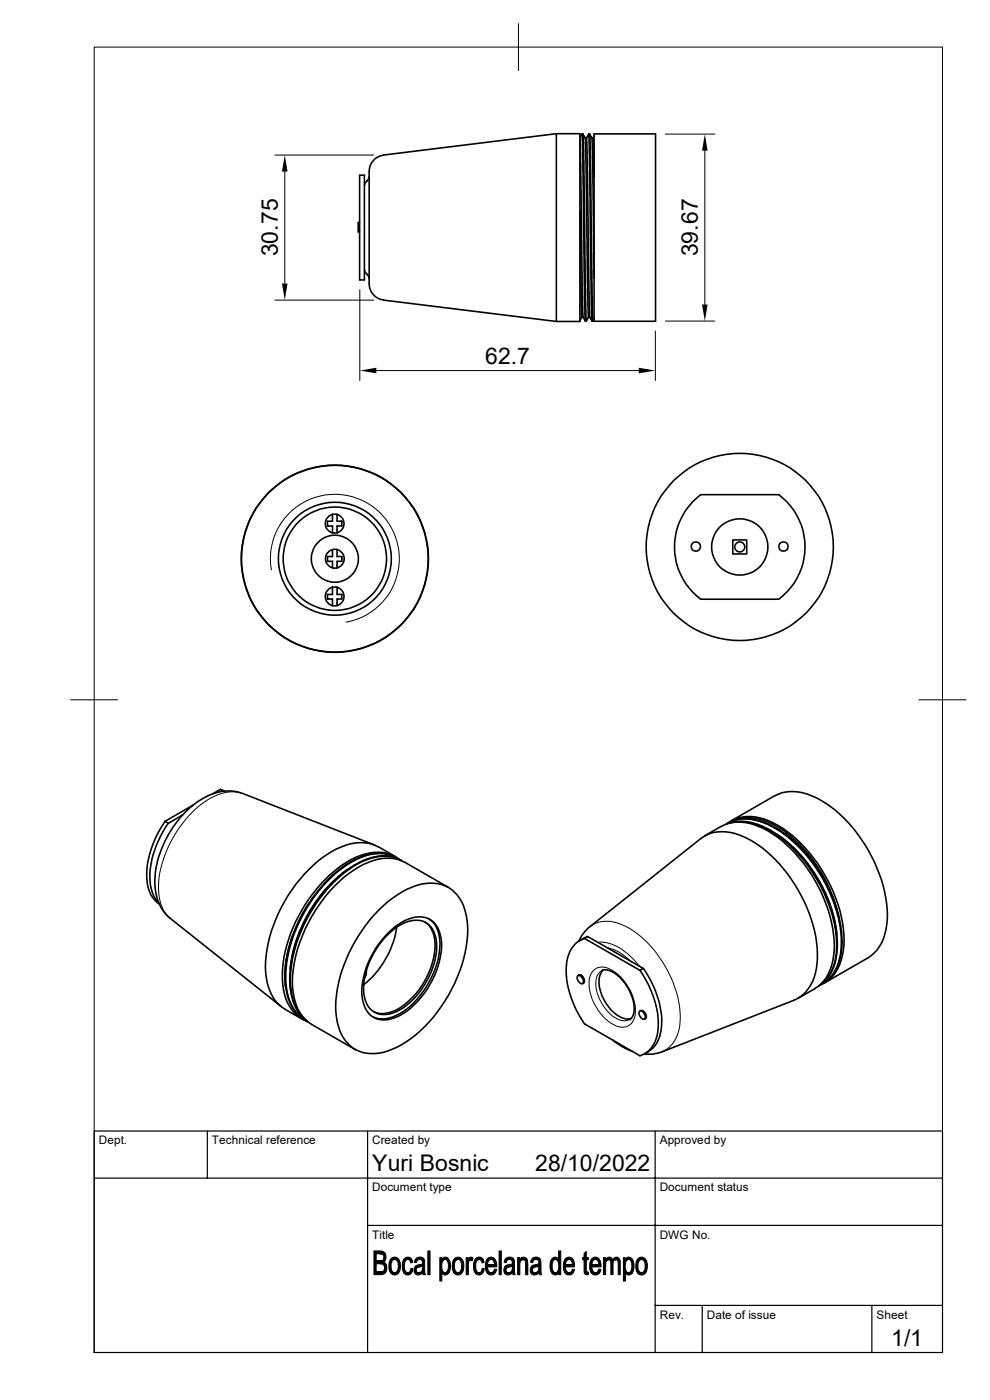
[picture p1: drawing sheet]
<svg xmlns="http://www.w3.org/2000/svg" width="210mm" height="297mm" viewBox="0 0 210 297" stroke-linecap="round" stroke-linejoin="round" font-family="sans-serif">
<g fill="none" stroke="#000" stroke-width=".34">
<path d="M76.3 37.2h1v22.2h-1zM77.9 38.4l-.4 .4-.2 .5M78.3 37.5l-.2 .5-.3 .4M81.4 32.9a3.5 3.5 0 0 0-3.1 4.2v21a7.6 7.6 0 0 0 .6 4l.3 .4a3.1 3.1 0 0 0 2.2 1.1M118 28.4h5v39.8h-5l-36.6-4.5M118 28.4l-36.6 4.5M118 28.4v39.8M123 29.6l.6 35.3 .1 2.2 .5 1M123.4 28.4l.3 5.3 .5 34.4M123.4 28.4l-.4 .8M123.5 28.4h.2M123.7 28.4l.1 3.4 .6 36.3"/>
<path d="M123.7 28.4l.5 .9M124.2 29.3l.6 38M124.2 29.3h.2M124.4 29.3l.6 36.6 .1 1.4 .5 .8h.2M124.9 28.4l-.5 .9M124.9 28.4h.2M124.9 28.4l.5 36.3 .2 3.4M125.1 28.4l.5 36.8 .2 2.9M125.1 28.4l.5 .9M125.6 29.3l.4 29.7M125.6 29.3h.2M125.8 29.3l.2 8.3"/>
<path d="M126 28.4h13.1v39.8h-13.1zM126 28.9l-.2 .4M76.3 47.2h-.3v2h.3M77.3 57.3l.2 .4 .4 .4M77.8 58.2l.3 .3 .2 .5M123 44.6l.4 22.7M123.4 67.3l-.4 .7M123.4 67.3h.3M124.2 68.1h.2M125.1 67.3h-.3l-.4 .8M126 67.7l-.2 .4M70.5 116.6v1.5h-1v1h1v1.4"/>
<path d="M70.5 109.1v1.5h-1v1h1v1.4M71.5 116.6a2 2 0 0 0-2.5 1.9 2 2 0 0 0 2.5 2M71.5 109.1a2.01 2.01 0 0 0-2.5 2 2.01 2.01 0 0 0 2.5 1.9M71.5 116.6v1.5h1v1h-1v1.4M71.5 109.1v1.5h1v.1v.9h-1v1.4M71.5 116.6a2.01 2.01 0 0 1 1.5 1.9 2.01 2.01 0 0 1-1.5 2M71.5 109.1a2.02 2.02 0 0 1 1.5 2 2.02 2.02 0 0 1-1.5 1.9M146.9 106.5l1.7-1.6h16.6a13.9 13.9 0 0 1 0 22.2h-16.6a13.8 13.8 0 0 1-1.7-20.6zM155.4 114.6h3v2.9h-3zM70.5 124.6v1.5h-1v1h1v1.4M71.5 124.6a2.01 2.01 0 0 0-2.5 1.9 2.01 2.01 0 0 0 2.5 2M71.5 124.6v1.5h1v1h-1v1.4"/>
<path d="M71.5 124.6a2.02 2.02 0 0 1 1.5 1.9 2.02 2.02 0 0 1-1.5 2M35 174.2a19.9 19.9 0 0 0-3.8 13.2 6.1 6.1 0 0 0 2.6 4.4M35.7 174.7a19.2 19.2 0 0 0-3.8 13.1l.2 .8a6.2 6.2 0 0 0 1.6 3M38.7 172.9l-3 1.8-.7-.5M40.9 170.8l-5.9 3.4M46.8 167.5l.8 .4M47.4 167.9l-.7-.4-1.6 .9M79.4 179.2l-28-10.9a10.4 10.4 0 0 0-9.9 2.1 22.2 22.2 0 0 0-8.6 17.3 9.4 9.4 0 0 0 3.3 7.2l23.4 18.6M80.3 179.7a9.4 9.4 0 0 0-9 .4 29.4 29.4 0 0 0-12.8 14.8 22.4 22.4 0 0 0-1.6 14.4 7.9 7.9 0 0 0 3.6 4.8l3.5 2.1M80.3 179.7l3.5 2M153 175.3l-3.5 2M153 175.3a9.4 9.4 0 0 1 9 .5 29.4 29.4 0 0 1 12.8 14.8 22.4 22.4 0 0 1 1.6 14.3 7.9 7.9 0 0 1-3.6 4.8"/>
<path d="M154 174.9l1.1-.7 1.3-.3a13.1 13.1 0 0 1 9.8 3 31.2 31.2 0 0 1 12.3 22.4 10.6 10.6 0 0 1-3 8.7l-1.5 1M154.2 174.7a9.3 9.3 0 0 1 9.2 .3 28.8 28.8 0 0 1 12.4 13.5 23.5 23.5 0 0 1 2.5 14.4 8.1 8.1 0 0 1-3.8 5.8M154.6 174.5a8.6 8.6 0 0 1 8.6-.3 27.5 27.5 0 0 1 12.4 12.7 25.8 25.8 0 0 1 3.3 14.7 8.4 8.4 0 0 1-4.6 7.2M155.2 174.1l9.1-5.3a9.6 9.6 0 0 1 9 .5 30.1 30.1 0 0 1 13.7 17.3 19.7 19.7 0 0 1 .4 12.7 7.8 7.8 0 0 1-3.3 3.9l-9.1 5.3M155.2 174.5a12.8 12.8 0 0 1 9.9 2.8 31.9 31.9 0 0 1 12.4 21.9 11.7 11.7 0 0 1-2.4 8.8l-1.4 1.2a9.1 9.1 0 0 0 3.9-7.9 29 29 0 0 0-6.6-18.3 22.6 22.6 0 0 0-11.6-8.5 9 9 0 0 0-5 .2M155.8 174l2.1-.5h1.5l2 .4 1.3 .4 2.1 1 2.6 1.8 2.9 2.7 2.4 3 2 3.2 1.4 3M165.4 177.4a30.3 30.3 0 0 1 12.1 20.9M166.4 176.8l2.8 2.3 2.5 2.7 2.4 3.3 2 3.9M65.6 191.6a30.8 30.8 0 0 0-4.9 11.9M73.6 184.6a30.5 30.5 0 0 0-12 21M80.3 193.1a18.7 18.7 0 0 1 9.8-5.6 7.2 7.2 0 0 1 8.5 5.6 22.1 22.1 0 0 1-1.6 14.2 29.4 29.4 0 0 1-12.8 14.9 9.6 9.6 0 0 1-8.9 .4 9.4 9.4 0 0 1-4.1-7.9 30.5 30.5 0 0 1 8.2-20.6zM81.8 198.5a10.2 10.2 0 0 1 7.5-4 4.4 4.4 0 0 1 4.1 3.9 15.2 15.2 0 0 1-2.2 10.5 14.6 14.6 0 0 1-8.6 7.4 4.5 4.5 0 0 1-5.6-3.8 15.2 15.2 0 0 1 2.2-10.5l1.2-1.8z"/>
<path d="M82.1 198.4a9.3 9.3 0 0 1 6.5-3.2 4.2 4.2 0 0 1 3.9 3.8 15.2 15.2 0 0 1-3.6 11.6 10.8 10.8 0 0 1-7.1 4.6 4.2 4.2 0 0 1-4.5-3.7 15.2 15.2 0 0 1 3.5-11.6zM84.1 181.9a9.4 9.4 0 0 0-9.2 .6 30.2 30.2 0 0 0-13 16.7 20.1 20.1 0 0 0-.6 13.1 8 8 0 0 0 3.6 4.2M84.2 196.7a19.6 19.6 0 0 1-7.1 12.3M84.5 182.2l-.7-.4-1.8-.6-1.7-.1-2.5 .4-3.2 1.3-2.9 2.1-2.7 2.5-2.6 3.2-2 3.2-1.9 4-.9 2.7-.8 3.8-.2 4.1 .6 3.3 .9 2.1 1.7 2 1.5 1M84.7 182.3a8.3 8.3 0 0 0-8.2-.8 25.9 25.9 0 0 0-12.5 11.7 25.9 25.9 0 0 0-3.9 16.6 8.4 8.4 0 0 0 4.8 6.8M85.1 182.5a8.9 8.9 0 0 0-8.5 .3 28.3 28.3 0 0 0-12.2 13.2 24.6 24.6 0 0 0-2.6 15 8.6 8.6 0 0 0 3.7 5.9M85.3 182.6a8.9 8.9 0 0 0-8.6 .3 29.1 29.1 0 0 0-12.9 15 22.6 22.6 0 0 0-1.6 14.2 8.3 8.3 0 0 0 3.2 4.7M90.2 195.6a5.9 5.9 0 0 1 2.1 5.5 16.8 16.8 0 0 1-8.6 13.4l-.8 .2a4.6 4.6 0 0 1-3.7-.1M91 194.9a6.8 6.8 0 0 1 2.2 6.9 18.7 18.7 0 0 1-8.6 13.3 5.9 5.9 0 0 1-5.5 .6M95.1 188.3l-9.2-5.3a9.6 9.6 0 0 0-8.9 .4 30.1 30.1 0 0 0-13.7 17.4 19.7 19.7 0 0 0-.4 12.6 7.8 7.8 0 0 0 3.2 3.9l9.2 5.3M122.8 199.6a8.2 8.2 0 0 1 2.3-3l23.5-18.7a8.7 8.7 0 0 1 9.2-.4 27.7 27.7 0 0 1 12.2 12.5 24.1 24.1 0 0 1 3 16.5 8.2 8.2 0 0 1-4.6 5.7l-27.9 10.9a8.1 8.1 0 0 1-3.8 .5M124 199.1l.7-.4 11.7 6.7-.6 .5"/>
<path d="M124 199.1l11.8 6.8M124 199.1a6 6 0 0 0-3.9 5.9 20 20 0 0 0 3.9 12.2l11.8 6.8a6 6 0 0 0 3.8-5.9 20 20 0 0 0-3.8-12.2M124.7 198.7l-1.8 .9M176.1 189l1.2 3 .8 3M60.7 203.5a18.8 18.8 0 0 0 0 6.2M60.7 203.5l-.1 1.5M77.5 206.8h.1M77.6 206.8l-.2 .1M77.6 206.3v.5M77.7 205.9v.7l-.4 .9M122.5 207.1l.1-.1a1.15 1.15 0 0 1 1 1.7 1.19 1.19 0 0 1-1.1-1.6zM122.6 207a1.02 1.02 0 0 1 1.4 1.1l-.2 .4"/>
<path d="M123.8 208.6l-.2 .1M127.6 206l.5-.3h.6l1.3 .5 1.9 1.5 1.3 1.9 .8 1.7 .5 2.3-.2 1.8-.3 .5-.4 .4M127.9 205.8a5.1 5.1 0 0 0-.2 5.4 7.7 7.7 0 0 0 5.3 5l.9-.1M135.6 214.6l.2-.1a1.15 1.15 0 0 1 .9 1.7 1.19 1.19 0 0 1-1.1-1.6zM135.9 214.4l-.2 .1M136 214.4a1.21 1.21 0 0 1 1 1.6l-.3 .2M136.5 205.4a19.2 19.2 0 0 1 3.8 13.1 6 6 0 0 1-3.5 5M172.8 209.8l-3.5 2M130 220.6a13.5 13.5 0 0 0 4.2 2.5"/>
<circle cx="71" cy="118.5" r="5"/>
<circle cx="71" cy="118.5" r="19.9"/>
<circle cx="71" cy="118.5" r="19.8"/>
<circle cx="71" cy="118.5" r="10.9"/>
<circle cx="71.1" cy="118.5" r="12"/>
<circle cx="147.6" cy="116" r=".98"/>
<circle cx="156.9" cy="116" r="6"/>
<circle cx="156.9" cy="116.1" r="19.9"/>
<circle cx="156.9" cy="116" r="1.06"/>
<circle cx="166.2" cy="116" r=".98"/>
</g>
<g fill="none" stroke="#000" stroke-width=".21">
<path d="M20 10h179.9v276.9h-179.9zM110 5v10M58.3 32.9h21M60.4 36.4v23.8M141.1 28.4h10.5M149.5 32v32.6M58.3 63.7h21M76.3 61.5v19.2M79.8 78.6h55.7M139 70.2v10.5M141.1 68.1h10.5M57.6 120.9a13.7 13.7 0 0 1 11.1-15.8 13.7 13.7 0 0 1 15.8 11.1 13.7 13.7 0 0 1-11.1 15.8"/>
<path d="M15 148.5h10M194.9 148.5h10M51.4 168.4a8.8 8.8 0 0 0-7.8 1.6 24.4 24.4 0 0 0-10 18.2 8.4 8.4 0 0 0 2.6 6.7M125.2 196.6a6.8 6.8 0 0 1 7.4-.1 23.5 23.5 0 0 1 11.2 15.1 12.5 12.5 0 0 1-.7 9.2 5.4 5.4 0 0 1-2.6 2.3M126.8 199.9a8.5 8.5 0 0 1 6.5 2.5l2.4 2.7M77.5 206.9l-.2 .2M126 205.8a3.3 3.3 0 0 1 4.2 .2 10.5 10.5 0 0 1 4.5 9.4 2.84 2.84 0 0 1-4.5 2 10.7 10.7 0 0 1-5.2-9.7 3.6 3.6 0 0 1 1-1.9zM127.6 206a3.4 3.4 0 0 0-1.2 3.6 9.3 9.3 0 0 0 5 6.8 2.53 2.53 0 0 0 2.2-.1M128.7 201a9.9 9.9 0 0 1 5.2 3"/>
</g>
<path d="M20 239.9h179.9v47h-179.9zM44 239.9v10M78 239.9v47M139 239.9v47M20 249.9h179.9M78 260h121.9M139 276.9h60.9M149 276.9v10M185 276.9v10" fill="none" stroke="#000" stroke-width=".25"/>
<g fill="#000" stroke="#000" stroke-width=".21">
<path d="M79.3 265.4h1.7l.5 .3 .2 .3h-1.9v1.5l1.8 .1-.2 .2 .4 .3h-2v1.7l2 .1-.5 .4-2 .1z" fill-rule="evenodd"/>
<path d="M80.5 266h1.2l.2 .4v.6l-.3 .6-1.8-.1h.8a.77 .77 0 0 0 .8-.8 .77 .77 0 0 0-.9-.7z" fill-rule="evenodd"/>
<path d="M80.6 268.1h1.2l.2 .6v.7l-.2 .5-2-.1h.9a.87 .87 0 0 0 .9-.9 .87 .87 0 0 0-1-.8z" fill-rule="evenodd"/>
<path d="M82.8 267.2h.9a1.49 1.49 0 0 0-.7 2l.2 .5 .5 .3h-.9a3.2 3.2 0 0 1 0-2.8z" fill-rule="evenodd"/>
<path d="M83 267a1.16 1.16 0 0 1 1.3-.2 1.16 1.16 0 0 1 .6 1.2 2.11 2.11 0 0 1-.9 2.5l-.7-.1-.5-.4h.9a1.57 1.57 0 0 0 .7-2.1l-.4-.6-1.2-.1z" fill-rule="evenodd"/>
<path d="M85.8 267a.97 .97 0 0 1 1.5 .2h-.8a1.49 1.49 0 0 0-.7 2l.4 .7 .3 .1h-.9a3.2 3.2 0 0 1 .2-3z" fill-rule="evenodd"/>
<path d="M85.6 270h1.1l.3-.3 .2-.6 .4 .1a1.08 1.08 0 0 1-.6 1.2 1.08 1.08 0 0 1-1.4-.4z" fill-rule="evenodd"/>
<path d="M86.5 267.2h.8l.2 .6-.4 .1-.2-.5z" fill-rule="evenodd"/>
<path d="M88.1 267.2h.9a.65 .65 0 0 0-.7 .7l-.4-.1z" fill-rule="evenodd"/>
<path d="M88.1 268.6h1.6l-.4 .1a.79 .79 0 0 0-.8 .3 .79 .79 0 0 0-.1 .8l.3 .2h.9a1.03 1.03 0 0 1-1.5 .3 1.03 1.03 0 0 1 0-1.6z" fill-rule="evenodd"/>
<path d="M88.3 267a1.08 1.08 0 0 1 1.3-.2 1.08 1.08 0 0 1 .5 1.3v1.5l.2 .8h-.5l-.1-.4h-.6l.5-.5 .1-.9h-1.5l.8-.3a.56 .56 0 0 0 .7-.5 .56 .56 0 0 0-.7-.6h-.9z" fill-rule="evenodd"/>
<path d="M88.8 270h.9z" fill-rule="evenodd"/>
<path d="M90.8 265.4h.4v5h-.4z" fill-rule="evenodd"/>
<path d="M93.3 266.8h.4v.5h.4a2.01 2.01 0 0 0 .1 2.7h1h-1.5v1.8h-.4z" fill-rule="evenodd"/>
<path d="M93.8 267.1l.6 .1-.3 .1h-.4z" fill-rule="evenodd"/>
<path d="M94 266.8a1.11 1.11 0 0 1 1.5 1.2 3 3 0 0 1-.3 2h-.8a1.87 1.87 0 0 0 .4-2.7l-1-.2z" fill-rule="evenodd"/>
<path d="M93.7 270h1.5a.82 .82 0 0 1-.7 .5 .82 .82 0 0 1-.8-.5z" fill-rule="evenodd"/>
<path d="M96.3 267.2h.9a1.62 1.62 0 0 0-.6 2.3l.6 .5h-.9l-.1-.2a3.1 3.1 0 0 1 .1-2.6z" fill-rule="evenodd"/>
<path d="M96.3 267.1a1.15 1.15 0 0 1 1.3-.3 1.15 1.15 0 0 1 .7 1.2l.1 .1a2.03 2.03 0 0 1-.9 2.4l-.7-.1-.5-.4h.9a1.57 1.57 0 0 0 .6-2.1l-.4-.6z" fill-rule="evenodd"/>
<path d="M98.9 266.8h.4v.5h.6l-.3 .2-.2 .6v2.3h-.5z" fill-rule="evenodd"/>
<path d="M99.6 266.8a.52 .52 0 0 1 .7 .1l-.1 .6-.9-.2z" fill-rule="evenodd"/>
<path d="M100.9 267a1.01 1.01 0 0 1 1.6 .2h-.9a1.7 1.7 0 0 0-.6 2.3l.3 .4 .3 .1h-.8a3.1 3.1 0 0 1 .1-3z" fill-rule="evenodd"/>
<path d="M100.8 270h1.1l.3-.4 .1-.5 .4 .1a1.1 1.1 0 0 1-.6 1.1 1.1 1.1 0 0 1-1.3-.2z" fill-rule="evenodd"/>
<path d="M101.6 267.2h.9l.2 .6-.5 .1-.2-.5z" fill-rule="evenodd"/>
<path d="M103.3 267.2h.9l-.6 .4-.2 .7h2v.5h-2l.2 .8 .3 .3 .3 .1h-.9a3 3 0 0 1 0-2.8z" fill-rule="evenodd"/>
<path d="M103.4 267a1.15 1.15 0 0 1 1.4-.1 1.15 1.15 0 0 1 .5 1.2l.1 .2h-2h1.5l-.4-1-1.2-.1z" fill-rule="evenodd"/>
<path d="M103.3 270h1.1l.3-.3 .2-.5 .5 .1a1.14 1.14 0 0 1-.8 1.1 1.14 1.14 0 0 1-1.3-.4z" fill-rule="evenodd"/>
<path d="M105.9 265.4h.4v5h-.4z" fill-rule="evenodd"/>
<path d="M107.1 267.2h1a.65 .65 0 0 0-.7 .7l-.5-.1z" fill-rule="evenodd"/>
<path d="M107.1 268.7l.2-.1h1.4l-.5 .2a.65 .65 0 0 0-.8 .4 .65 .65 0 0 0 .5 .8h.7a1 1 0 0 1-1.4 .3 1 1 0 0 1-.2-1.4z" fill-rule="evenodd"/>
<path d="M107.4 267a1.08 1.08 0 0 1 1.3-.2 1.08 1.08 0 0 1 .4 1.3l.2 2.3h-.5l-.1-.4h-.5l.5-.7v-.7h-1.4l.9-.3a.54 .54 0 0 0 .6-.6 .54 .54 0 0 0-.7-.5h-1z" fill-rule="evenodd"/>
<path d="M107.9 270h.8z" fill-rule="evenodd"/>
<path d="M109.8 266.8h.4v.5h.5l-.4 .7v2.4h-.5z" fill-rule="evenodd"/>
<path d="M110.3 267.2l.7 .1z" fill-rule="evenodd"/>
<path d="M110.4 267a.91 .91 0 0 1 1.2-.2 .91 .91 0 0 1 .3 1.1l.1 2.5h-.5v-2.8l-.3-.3-.9-.1z" fill-rule="evenodd"/>
<path d="M112.7 267.2h1l-.4 .1-.3 .6-.4-.1z" fill-rule="evenodd"/>
<path d="M112.8 268.6h1.4a1.56 1.56 0 0 0-1.3 .8v.1a.51 .51 0 0 0 .6 .5h.8a1.03 1.03 0 0 1-1.6 .2 1.03 1.03 0 0 1 .1-1.6z" fill-rule="evenodd"/>
<path d="M112.9 267a1.1 1.1 0 0 1 1.4-.2 1.1 1.1 0 0 1 .5 1.3l.1 2.3h-.5l-.1-.4h-.5l.4-.5 .1-.9h-1.4l.7-.3a.56 .56 0 0 0 .7-.5 .56 .56 0 0 0-.6-.6h-1z" fill-rule="evenodd"/>
<path d="M113.5 270h.8z" fill-rule="evenodd"/>
<path d="M117.2 267l.7-.3 .6 .5h-.7a1.75 1.75 0 0 0-.6 2.3l.4 .4 .3 .1h-.9l-.3-1.1a2.5 2.5 0 0 1 .5-1.9z" fill-rule="evenodd"/>
<path d="M117 270h1.5a.81 .81 0 0 1-.7 .5 .81 .81 0 0 1-.8-.5z" fill-rule="evenodd"/>
<path d="M118.5 265.4h.5v5h-.5v-.4h-.5a1.98 1.98 0 0 0-.1-2.8h-.1h.7z" fill-rule="evenodd"/>
<path d="M119.8 267.3l.9-.1-.5 .3-.2 .8h1.9v.5h-2l.2 .7 .3 .4 .3 .1h-.9a3.3 3.3 0 0 1 0-2.7z" fill-rule="evenodd"/>
<path d="M120.1 267a1.11 1.11 0 0 1 1.2-.1 1.11 1.11 0 0 1 .5 1.1l.1 .3h-1.9h1.4v-.5l-.4-.5-1.2-.1z" fill-rule="evenodd"/>
<path d="M119.8 270h1.1l.5-.8 .5 .1a1.15 1.15 0 0 1-.8 1.1 1.15 1.15 0 0 1-1.3-.4z" fill-rule="evenodd"/>
<path d="M123.9 265.9l.5-.4v1.3h.4v.5h-.4v2.4l.2 .2h-.6l-.1-.2v-2.4h-.3v-.5h.3z" fill-rule="evenodd"/>
<path d="M124 269.9h.8l.1 .5h-.2a.55 .55 0 0 1-.7-.5z" fill-rule="evenodd"/>
<path d="M125.4 267.3l.9-.1-.6 .4-.1 .7h1.9v.1v.4h-1.9l.2 .9 .5 .3h-.9a3.1 3.1 0 0 1 0-2.7z" fill-rule="evenodd"/>
<path d="M125.6 267a1.13 1.13 0 0 1 1.2-.2 1.13 1.13 0 0 1 .7 1.2v.3h-1.9h1.4l-.1-.8-.3-.2-1.2-.1z" fill-rule="evenodd"/>
<path d="M125.4 270h1.1l.3-.3 .2-.5 .5 .1a1.12 1.12 0 0 1-.8 1.1 1.12 1.12 0 0 1-1.3-.4z" fill-rule="evenodd"/>
<path d="M128 266.8h.4v.5h.5l-.3 .4-.1 .4v2.3h-.5z" fill-rule="evenodd"/>
<path d="M128.5 267.2l.6 .1h-.7z" fill-rule="evenodd"/>
<path d="M128.6 267a.76 .76 0 0 1 .8-.3 .76 .76 0 0 1 .6 .6l-1.5-.1z" fill-rule="evenodd"/>
<path d="M129.4 267.3h1.3l-.5 .2-.2 .4v2.5h-.4v-2.6z" fill-rule="evenodd"/>
<path d="M130.2 267a.85 .85 0 0 1 1.1-.1 .85 .85 0 0 1 .3 1v2.5h-.5v-2.4a.55 .55 0 0 0-.4-.7l-.7-.1z" fill-rule="evenodd"/>
<path d="M132.2 266.8h.4v.5h.5a2.07 2.07 0 0 0 0 2.7h1.1h-1.5v1.8h-.5z" fill-rule="evenodd"/>
<path d="M132.7 267.1l.6 .1-.7 .1z" fill-rule="evenodd"/>
<path d="M132.8 267a.91 .91 0 0 1 1-.2 .91 .91 0 0 1 .6 .8l.1 .3a3.2 3.2 0 0 1-.3 2.1h-.9a1.86 1.86 0 0 0 .6-2.5l-.4-.3z" fill-rule="evenodd"/>
<path d="M132.7 270h1.5a.82 .82 0 0 1-.8 .5 .82 .82 0 0 1-.7-.5z" fill-rule="evenodd"/>
<path d="M135.1 267.3l1-.1a1.49 1.49 0 0 0-.7 2l.3 .6 .4 .2-.9-.1a3.3 3.3 0 0 1-.1-2.6z" fill-rule="evenodd"/>
<path d="M135.3 267a1.18 1.18 0 0 1 1.4-.1 1.18 1.18 0 0 1 .6 1.2 1.83 1.83 0 0 1-1.2 2.4l-.5-.1-.4-.4h.9a1.69 1.69 0 0 0 .6-2.4l-.5-.4h-1z" fill-rule="evenodd"/>
</g>
<path d="M60.4 32.9l.6 3.5h-1.2zM149.5 28.4l.6 3.6h-1.2zM59.8 60.2h1.2l-.6 3.5zM76.3 78.6l3.5-.6v1.2zM135.5 78l3.5 .6-3.5 .6zM148.9 64.6h1.2l-.6 3.5z" fill="#000"/>
<g font-size="4.9">
<text x="58.9" y="54.4" transform="rotate(-90 58.9 54.4)">30.75</text>
<text x="148" y="54.4" transform="rotate(-90 148 54.4)">39.67</text>
<text x="103" y="77.1">62.7</text>
<text x="79" y="248.5">Yuri Bosnic</text>
<text x="113.5" y="248.5">28/10/2022</text>
<text x="189.1" y="285.6">1/1</text>
</g>
<g font-size="2.5">
<text x="21" y="242.7">Dept.</text>
<text x="45" y="242.7">Technical reference</text>
<text x="78.9" y="242.7">Created by</text>
<text x="140" y="242.7">Approved by</text>
<text x="79" y="252.8">Document type</text>
<text x="139.9" y="252.8">Document status</text>
<text x="79" y="262.8">Title</text>
<text x="139.9" y="262.8">DWG No.</text>
<text x="140" y="279.7">Rev.</text>
<text x="149.9" y="279.7">Date of issue</text>
<text x="186" y="279.7">Sheet</text>
</g>
</svg>
